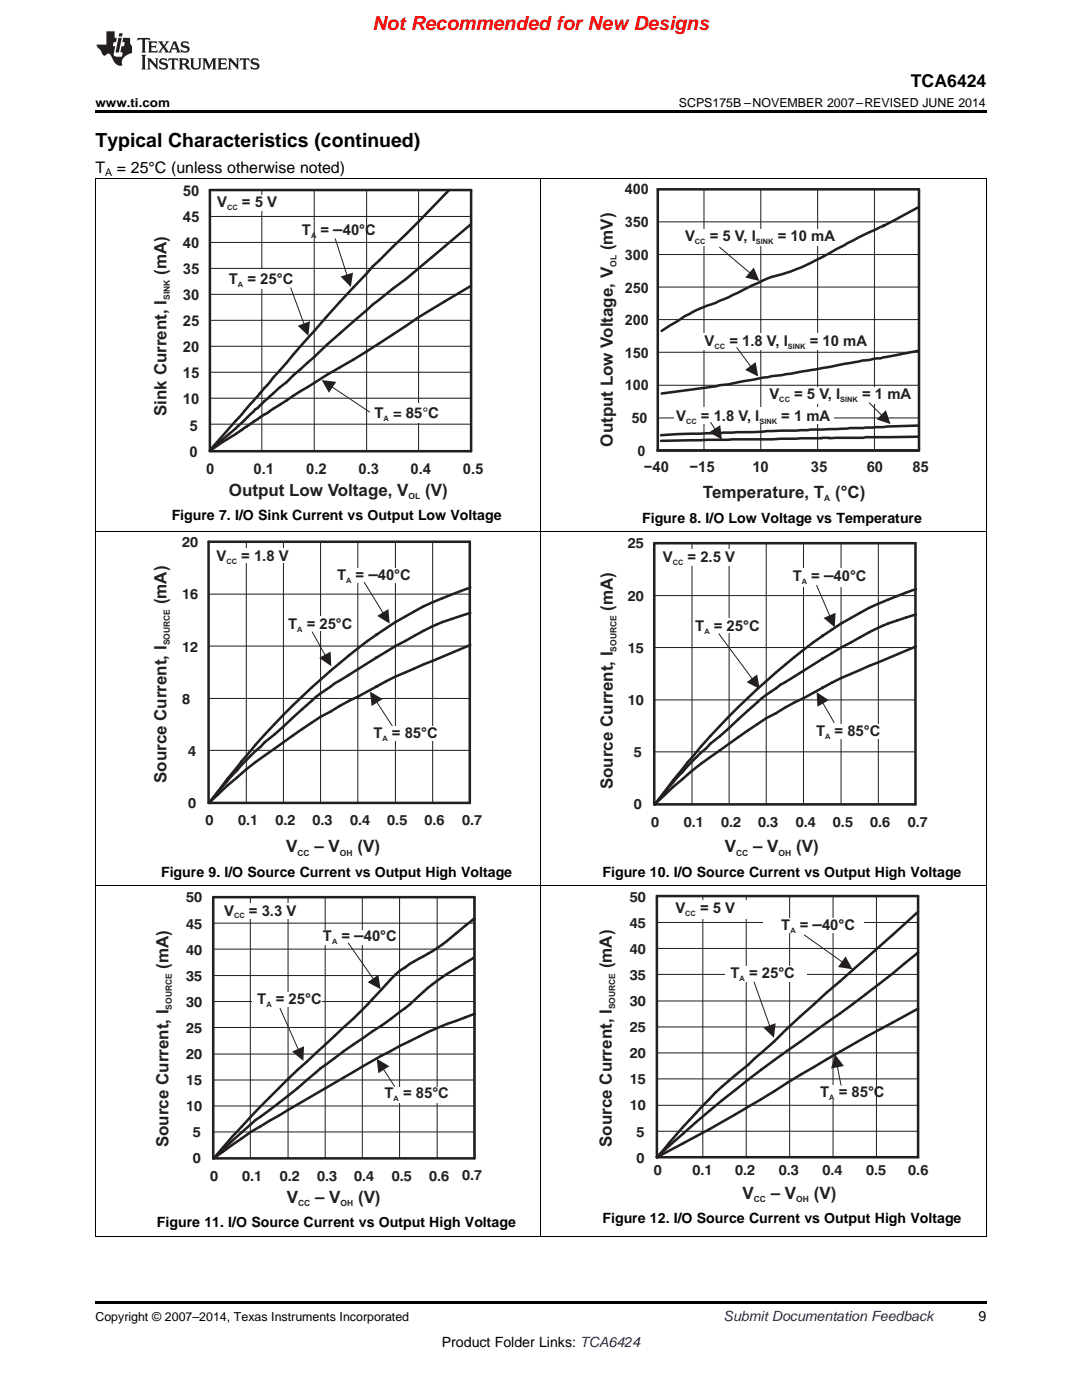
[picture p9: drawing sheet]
<svg xmlns="http://www.w3.org/2000/svg" width="216mm" height="279mm" viewBox="0 0 216 279" stroke-linecap="round" stroke-linejoin="round" font-family="sans-serif">
<path d="M19 259.7h177.8v.5h-177.8z" fill="#000"/>
<path d="M19.1 176.8v69.9M107.9 176.8v69.9M196.8 176.8v69.9M19 246.7h177.8" fill="none" stroke="#000" stroke-width=".2"/>
<path d="M42.5 179.1h52.2v52.1h-52.2zM94.1 183.7l.6-.4-1.9 1.5a39.5 39.5 0 0 1-8.3 6.1l-2.8 1.5-.9 .7a18.2 18.2 0 0 0-4.6 4.3 134.5 134.5 0 0 1-11.2 11 219 219 0 0 0-22.4 22.8M94.5 191.2l-5.3 3.2a43.1 43.1 0 0 0-7.5 6.1l-5.5 4.2a133.8 133.8 0 0 0-15 10.8l-5.5 4.6a92.9 92.9 0 0 0-13.1 11.1M94.8 202.3a104.6 104.6 0 0 0-18.6 8.4l-22.4 12.9a131.6 131.6 0 0 0-11.2 7.6" fill="none" stroke="#231f20" stroke-width=".51"/>
<g fill="none" stroke="#231f20" stroke-width=".2">
<path d="M50 179.1v52.1M57.5 179.1v52.1M64.9 179.1v52.1M72.3 179.1v52.1M79.7 179.1v52.1M87.2 179.1v52.1M94.8 179.1v52.1M42.5 199.9h52.2M42.5 194.7h52.2M42.5 189.4h52.2M42.5 184.2h52.2M42.5 210.4h52.2"/>
<path d="M42.5 215.5h52.2M42.5 205.1h52.2M42.5 225.9h52.2M42.5 220.7h52.2"/>
</g>
<g fill="#fff">
<path d="M44.2 180.3h17.3v3h-17.3z" fill-rule="evenodd"/>
<path d="M61.8 185.5h17v3h-17z" fill-rule="evenodd"/>
<path d="M50.3 198h13.9v2.9h-13.9z" fill-rule="evenodd"/>
<path d="M76.2 216.8h15.1v3.2h-15.1z" fill-rule="evenodd"/>
</g>
<path d="M69.5 188.2l5 7.2" fill="none" stroke="#231f20" stroke-width=".2"/>
<path d="M73.4 196l2.1-1.5 .4 2.9z" fill="#231f20"/>
<path d="M55.9 201.2l3.6 8.3" fill="none" stroke="#231f20" stroke-width=".2"/>
<path d="M58.3 209.9l2.4-1.1-.2 2.9z" fill="#231f20"/>
<path d="M76.5 213.4l2.2 3.4" fill="none" stroke="#231f20" stroke-width=".2"/>
<path d="M75.2 211.3l2.5 1.5-2.2 1.4z" fill="#231f20"/>
<g fill="none" stroke="#231f20" stroke-width=".2">
<path d="M140.2 178.8v52.2M148.9 178.9v52.2M157.6 178.7v52.1M166.2 178.9v52.2M131.1 199.8h52.1M131.1 194.5h52.1M131.1 189.3h52.1M131.1 184.1h52.1M131.1 215.3h52.1M131.1 210.1h52.1M131.1 205h52.1M131.1 225.8h52.1"/>
<path d="M131.1 220.6h52.1M131.1 231v-52.2h52.1v52.2"/>
</g>
<path d="M131.1 178.8h52.1v52.2h-52.1zM182.9 190.4l.3-.3a337.9 337.9 0 0 1-26.1 19.6 247.9 247.9 0 0 0-26 21.3M183.2 182l-18.3 16.1-15.5 14.3a65.4 65.4 0 0 0-10.5 9.7l-2.6 2.8-5.2 6.1M183.2 201.3a448.9 448.9 0 0 0-31.3 18.1l-10.4 6-10.4 5.6" fill="none" stroke="#231f20" stroke-width=".51"/>
<g fill="#fff">
<path d="M132.9 179.7h17.8v3.6h-17.8z" fill-rule="evenodd"/>
<path d="M152.3 183.3h20v2.9h-20z" fill-rule="evenodd"/>
<path d="M163.1 216.5h16.7v3h-16.7z" fill-rule="evenodd"/>
<path d="M144.7 192.9h16.2v3.1h-16.2z" fill-rule="evenodd"/>
</g>
<path d="M160.5 186.6l7.6 5.4" fill="none" stroke="#231f20" stroke-width=".2"/>
<path d="M168.7 190.9l1.4 2.5-2.9-.4z" fill="#231f20"/>
<path d="M150.5 196l3.1 8.8" fill="none" stroke="#231f20" stroke-width=".2"/>
<path d="M152.3 205.1l2.5-.9-.4 2.9z" fill="#231f20"/>
<path d="M167.1 212.9l.7 3.7" fill="none" stroke="#231f20" stroke-width=".2"/>
<path d="M166.6 210.4l1.8 2.3-2.6 .5z" fill="#231f20"/>
<path d="M41.6 118.6h52.1M49.1 108.1v52.1M56.6 108.1v52.1M64 108.1v52.1M71.4 108.1v52.1M78.9 108.1v52.1M86.3 108.1v52.1M41.6 139.4h52.1M41.6 128.9h52.1M41.6 149.8h52.1M174.9 178.8v52.2" fill="none" stroke="#231f20" stroke-width=".2"/>
<path d="M19.1 106v70.8M107.9 106v70.8M196.8 106v70.8M19 176.8h177.8" fill="none" stroke="#000" stroke-width=".2"/>
<path d="M41.6 108.1h52.1v52.1h-52.1zM93.8 117.3a69 69 0 0 0-18.6 9.3M75.1 126.6h.1M75.1 137h.1M75.1 131.2h.1M75.2 137l-11.2 6a165 165 0 0 0-18.6 13.8l-3.7 3.4M75.2 131.2l-5.6 3.5a55.7 55.7 0 0 0-11.2 8.6l-1.8 1.7a87.9 87.9 0 0 0-14.9 15.2M75.2 126.6a145.3 145.3 0 0 0-31.7 31.3l-1.8 2.3M93.8 128.7l-11.1 4.7a51.7 51.7 0 0 0-7.5 3.6M93.8 122.3a46.6 46.6 0 0 0-13 5.6l-1.9 1-3.7 2.3" fill="none" stroke="#231f20" stroke-width=".51"/>
<g fill="#fff">
<path d="M43.4 109.4h19.2v3h-19.2z" fill-rule="evenodd"/>
<path d="M65.9 113.4h16v2.9h-16z" fill-rule="evenodd"/>
<path d="M57.2 123.1h13.2v2.9h-13.2z" fill-rule="evenodd"/>
<path d="M74.1 145h15.1v2.9h-15.1z" fill-rule="evenodd"/>
</g>
<path d="M72.7 116.2l3.8 6.2" fill="none" stroke="#231f20" stroke-width=".2"/>
<path d="M75.3 122.9l2.2-1.3 .3 2.9z" fill="#231f20"/>
<path d="M62.3 126.1l2.6 4.7" fill="none" stroke="#231f20" stroke-width=".2"/>
<path d="M63.7 131.3l2.3-1.3 .1 3z" fill="#231f20"/>
<path d="M75.2 140.1l3.1 4.8" fill="none" stroke="#231f20" stroke-width=".2"/>
<path d="M73.8 138l2.5 1.5-2.1 1.4z" fill="#231f20"/>
<path d="M130.5 108.4h52.2v52.1h-52.2zM182.8 117.6a69 69 0 0 0-18.6 9.3M164.1 126.9h.1M164.1 137.2h.1M164.1 131.5h.1M164.2 137.2l-11.3 6.1a165 165 0 0 0-18.6 13.8l-3.7 3.4M164.2 131.5l-5.7 3.5a55.7 55.7 0 0 0-11.2 8.6l-1.8 1.7a87.9 87.9 0 0 0-14.9 15.2M164.2 126.9a145.3 145.3 0 0 0-31.7 31.3l-1.9 2.3M182.8 129l-11.2 4.7a51.8 51.8 0 0 0-7.4 3.5M182.8 122.6a46.6 46.6 0 0 0-13 5.6l-2 1-3.6 2.3" fill="none" stroke="#231f20" stroke-width=".51"/>
<path d="M130.5 118.9h52.2M138.1 108.4v52.1M145.5 108.4v52.1M152.9 108.4v52.1M160.3 108.4v52.1M167.8 108.4v52.1M175.3 108.4v52.1M130.5 139.7h52.2M130.5 129.2h52.2M130.5 150h52.2" fill="none" stroke="#231f20" stroke-width=".2"/>
<g fill="#fff">
<path d="M132.3 109.7h14.6v3.2h-14.6z" fill-rule="evenodd"/>
<path d="M158 113.3h14.5v3.8h-14.5z" fill-rule="evenodd"/>
<path d="M138.7 123.3h13v3h-13z" fill-rule="evenodd"/>
<path d="M162.4 144.5h17.2v3h-17.2z" fill-rule="evenodd"/>
</g>
<path d="M162.9 116.8l2.7 6.1" fill="none" stroke="#231f20" stroke-width=".2"/>
<path d="M164.3 123.3l2.4-1-.1 2.9z" fill="#231f20"/>
<path d="M143.4 126.5l6.7 9" fill="none" stroke="#231f20" stroke-width=".2"/>
<path d="M149 136.2l2.1-1.6 .5 2.9z" fill="#231f20"/>
<path d="M164.2 140.3l2.2 3.9" fill="none" stroke="#231f20" stroke-width=".2"/>
<path d="M162.9 138.1l2.5 1.6-2.3 1.3z" fill="#231f20"/>
<path d="M19.1 35.7v70.3M107.9 35.7v70.3M196.8 35.7v70.3M19 106h177.8" fill="none" stroke="#000" stroke-width=".2"/>
<path d="M140.5 37.7v52.1M151.8 37.7v52.1M163.1 37.7v52.1M174.5 37.7v52.1M131.3 57.3h52.1M131.3 50.8h52.1M131.3 44.3h52.1M131.3 70.3h52.1M131.3 76.9h52.1M131.3 63.8h52.1M131.3 83.4h52.1" fill="none" stroke="#231f20" stroke-width=".2"/>
<path d="M183.3 41.3l-7 3.8-4.9 2.2-4.4 2.4a47.8 47.8 0 0 1-13.8 5.9l-3 1.3a79.3 79.3 0 0 1-11.2 5l-2.3 1.2-4.7 2.9M183.3 70l-7.6 1.5-3.4 .4-6.7 1.3-7.7 1.4-5.7 .8-6.8 1.3-13.4 1.8M131.2 89.9h52.2v-52.1h-52.1v52.1" fill="none" stroke="#231f20" stroke-width=".51"/>
<path d="M140.3 66.5h32.8v3.3h-32.8z" fill-rule="evenodd" fill="#fff"/>
<path d="M183.2 84.9l-51.3 2M183.2 87.2l-51.3 .8" fill="none" stroke="#231f20" stroke-width=".51"/>
<path d="M136.2 45.6h30.6v3.4h-30.6z" fill-rule="evenodd" fill="#fff"/>
<path d="M143.6 49.3l6.1 5.2" fill="none" stroke="#231f20" stroke-width=".2"/>
<path d="M150.4 53.4l1.1 2.7-2.8-.7z" fill="#231f20"/>
<path d="M147 69.4l2.8 3.7" fill="none" stroke="#231f20" stroke-width=".2"/>
<path d="M148.7 73.8l2.1-1.5 .5 2.8z" fill="#231f20"/>
<g fill="#fff">
<path d="M153.1 77.3h28.9v3.3h-28.9z" fill-rule="evenodd"/>
<path d="M134.6 81.3h31.7v3.4h-31.7z" fill-rule="evenodd"/>
</g>
<path d="M173.5 80.4l2.4 2.5" fill="none" stroke="#231f20" stroke-width=".2"/>
<path d="M174.9 83.7l1.9-1.8 .9 2.7z" fill="#231f20"/>
<path d="M141.8 84.3l.9 1.4" fill="none" stroke="#231f20" stroke-width=".2"/>
<path d="M141.5 86.3l2.2-1.5 .4 2.9z" fill="#231f20"/>
<path d="M41.9 37.9h52.1v52.1h-52.1z" fill="none" stroke="#231f20" stroke-width=".51"/>
<path d="M41.9 58.7h52.1M41.9 53.6h52.1M41.9 48.4h52.1M41.9 43.2h52.1M41.9 79.5h52.1M41.9 74.3h52.1M41.9 69.1h52.1M41.9 63.9h52.1M41.9 84.7h52.1" fill="none" stroke="#231f20" stroke-width=".2"/>
<path d="M59.6 43.8h17.3v3.8h-17.3z" fill-rule="evenodd" fill="#fff"/>
<path d="M52.2 38v52M62.7 38v52M73.2 38v52M83.5 38v52M94 38h-52.1v52" fill="none" stroke="#231f20" stroke-width=".2"/>
<path d="M89.6 37.9l-6.1 6.3-9.1 9a915 915 0 0 0-26.1 29.4l-6.3 7.2M94 57l-10.5 6.3-5.2 3.5a181.1 181.1 0 0 1-13.1 8l-13 8.2-10.3 7 .1-.2M94 44.7a429.9 429.9 0 0 1-18.3 15.1 361.4 361.4 0 0 0-15.7 13.9l-7.3 6.4-1.3 1.3-.5 .3-3.8 3.8-5.1 4.3" fill="none" stroke="#231f20" stroke-width=".51"/>
<g fill="#fff">
<path d="M43.5 38.9h12v3.1h-12z" fill-rule="evenodd"/>
<path d="M32.3 48.4h3v21.3h-3z" fill-rule="evenodd"/>
<path d="M43.8 53.7h17.2v3.8h-17.2z" fill-rule="evenodd"/>
<path d="M74.5 80.4h17.3v3.9h-17.3z" fill-rule="evenodd"/>
</g>
<path d="M58 57.4l2.7 7.3" fill="none" stroke="#231f20" stroke-width=".2"/>
<path d="M59.4 65l2.5-.9-.4 2.9z" fill="#231f20"/>
<path d="M66.9 47.6l2.3 7.3" fill="none" stroke="#231f20" stroke-width=".2"/>
<path d="M68 55.2l2.4-.8-.4 2.9z" fill="#231f20"/>
<path d="M66.2 77.2l7.6 5" fill="none" stroke="#231f20" stroke-width=".2"/>
<path d="M64.2 75.9l2.9 .3-1.5 2.2z" fill="#231f20"/>
<path d="M19 35.6h177.8" fill="none" stroke="#000" stroke-width=".2"/>
<path d="M19 22h177.8v.5h-177.8z" fill="#000"/>
<g fill="#231f20">
<path d="M27.5 7.6l-.1 .5 .4-.2h.6v.1v2.1l-.2 .4h1l-.3-.4v-2.1l.1-.1h.5l.5 .2-.2-.5zM29.5 8.3l.2 .3v1.5l-.2 .4h1.8l.2-.6a1.04 1.04 0 0 1-1.3 .2v-.7h.6l.3 .2v-.6l-.3 .2h-.6v-.6l.8-.1 .4 .3-.2-.5zM31.5 8.3l.9 1.1-.9 1.1h.8l-.2-.2 .5-.7 .4 .7-.2 .2h1.5l-.1-.2 .1-.4h.9l.1 .4-.2 .2h1l-.3-.3-.7-1.9h-.5l-.9 2-.8-1 .9-1h-.8l.1 .3-.3 .5-.4-.6 .2-.2zM34.7 8.6l.4 1h-.7zM36.3 8.4a.63 .63 0 0 0-.2 .7 .63 .63 0 0 0 .6 .4l.6 .2 .1 .2a.75 .75 0 0 1-.7 .4 .75 .75 0 0 1-.6-.5l.1 .7 .1-.1a1.11 1.11 0 0 0 1.5-.6 1.13 1.13 0 0 0-1.2-.8l-.1-.4a1.04 1.04 0 0 1 1.2 .2l-.2-.5-.1 .1-.5-.2zM28.2 10.9l.2 .4v2.2l-.2 .4h1l-.3-.4v-2.2l.3-.4zM29.3 11.6l.3 .4v1.5l-.3 .4h.8l-.2-.4v-1.3l1.5 1.7v-1.9l.2-.4h-.7l.2 .4v.9l-1.1-1.3zM32 11.8a.62 .62 0 0 0-.2 .7 .62 .62 0 0 0 .6 .4l.6 .1 .1 .3a.76 .76 0 0 1-.7 .3 .76 .76 0 0 1-.6-.4l.1 .7 .1-.1a1.11 1.11 0 0 0 1.5-.6 1.13 1.13 0 0 0-1.2-.8l-.1-.4a1.04 1.04 0 0 1 1.2 .2l-.2-.6-.1 .1-.5-.1zM33.7 11.6l-.2 .6a.61 .61 0 0 1 .8-.3v1.6l-.2 .4h.9l-.2-.4v-1.6a.63 .63 0 0 1 .8 .3l-.2-.6zM35.6 11.6l.3 .4v1.5l-.3 .4h1l-.2-.2v-.8l.5 .2a.76 .76 0 0 0 1.2 .7l-1-1a.58 .58 0 0 0 .6-.5 .58 .58 0 0 0-.5-.6zM36.4 11.9h.1a.45 .45 0 0 1 .5 .1 .45 .45 0 0 1 .1 .5l-.7 .2zM37.9 11.6l.2 .2a2.17 2.17 0 0 0 .3 1.9 .99 .99 0 0 0 1.6-.6v-1.1l.2-.4h-.7l.2 .2a1.92 1.92 0 0 1-.2 1.8 .6 .6 0 0 1-.9-.5v-1.1l.2-.4zM40.4 11.6l.2 .4v1.5l-.2 .4h.7l-.2-.4v-1.4l.8 1.8 .8-1.8v1.4l-.2 .4h.9l-.2-.4v-1.5l.2-.4h-.8l-.6 1.5-.6-1.5zM43.4 11.6l.2 .4v1.5l-.2 .4h1.8l.2-.6a1.04 1.04 0 0 1-1.3 .1v-.6h.5l.4 .2v-.6l-.4 .2h-.5v-.7h.8l.3 .3-.1-.6zM45.5 11.6l.2 .4v1.5l-.2 .4h.7l-.2-.4v-1.3l1.5 1.7v-1.9l.2-.4h-.7l.2 .4v.9l-1.1-1.3zM47.9 11.6l-.1 .6a.61 .61 0 0 1 .8-.3v1.6l-.3 .4h1l-.3-.4 .1-1.6a.63 .63 0 0 1 .7 .3l-.1-.6zM50.2 11.8a.62 .62 0 0 0-.2 .7 .62 .62 0 0 0 .6 .4l.6 .1 .2 .3a.76 .76 0 0 1-.8 .3 .76 .76 0 0 1-.6-.4l.1 .7 .2-.1a1.11 1.11 0 0 0 1.5-.6 1.13 1.13 0 0 0-1.3-.8l-.1-.4a1.04 1.04 0 0 1 1.2 .2l-.1-.6-.2 .1-.5-.1z"/>
<path d="M21.2 6.3v2.6h-1.9l.1 .4 .7 .9a.91 .91 0 0 0 1 .8 .56 .56 0 0 1 .5-.3 .56 .56 0 0 1 .5 .3l.4 .8a1.53 1.53 0 0 0 1.9 1.2 1.54 1.54 0 0 1 1-2.1l.9-.3v-1.4a1.52 1.52 0 0 1-.3-1.6h-1.4l-.2 .8h.5l-.2 .8h-.4l-.2 1v.2l.4 .1-.2 .8a1.93 1.93 0 0 1-1.6-.3l.3-1.8h-.5l.2-.8h.4l.2-.8h-.4v-1.3zM23.6 7.6l-.6 2.9h.7l.6-2.9zM23.8 6.6l-.1 .7h.6l.2-.7z"/>
</g>
<text font-size="3.9" fill="#f00" x="74.3" y="6">Not Recommended for New Designs</text>
<text font-size="3.9" x="19" y="29.3">Typical Characteristics (continued)</text>
<text font-size="3.5" x="181.8" y="17.3">TCA6424</text>
<g font-size="3.4" fill="#231f20">
<text x="66.5" y="46.9">–</text>
<text x="122.3" y="50" transform="rotate(-90 122.3 50)">(mV)</text>
<text x="33.2" y="54.9" transform="rotate(-90 33.2 54.9)">(mA)</text>
<text x="33.2" y="83" transform="rotate(-90 33.2 83)">Sink Current, I</text>
<text x="122.3" y="89.1" transform="rotate(-90 122.3 89.1)">Output Low Voltage, V</text>
<text x="45.7" y="98.9">Output Low Voltage, V</text>
<text x="84.8" y="98.9">(V)</text>
<text x="140.3" y="99.4">Temperature, T (°C)</text>
<text x="73.5" y="115.8">–</text>
<text x="164.4" y="115.9">–</text>
<text x="33.2" y="120.6" transform="rotate(-90 33.2 120.6)">(mA)</text>
<text x="122.3" y="121.8" transform="rotate(-90 122.3 121.8)">(mA)</text>
<text x="33.2" y="156.3" transform="rotate(-90 33.2 156.3)">Source Current, I</text>
<text x="122.3" y="157.5" transform="rotate(-90 122.3 157.5)">Source Current, I</text>
<text x="57.1" y="170.1">V</text>
<text x="62.8" y="170.1">– V</text>
<text x="71.3" y="170.1">(V)</text>
<text x="144.6" y="170.1">V</text>
<text x="150.3" y="170.1">– V</text>
<text x="158.8" y="170.1">(V)</text>
<text x="162.2" y="185.7">–</text>
<text x="70.7" y="187.8">–</text>
<text x="33.6" y="193.3" transform="rotate(-90 33.6 193.3)">(mA)</text>
<text x="122.1" y="193.2" transform="rotate(-90 122.1 193.2)">(mA)</text>
<text x="33.6" y="229" transform="rotate(-90 33.6 229)">Source Current, I</text>
<text x="122.1" y="228.9" transform="rotate(-90 122.1 228.9)">Source Current, I</text>
<text x="148.2" y="239.2">V</text>
<text x="153.8" y="239.2">– V</text>
<text x="162.4" y="239.2">(V)</text>
<text x="57.2" y="240.1">V</text>
<text x="62.9" y="240.1">– V</text>
<text x="71.4" y="240.1">(V)</text>
</g>
<g font-size="3.2">
<text x="19" y="34.4">T</text>
<text x="23.3" y="34.4">= 25°C (unless otherwise noted)</text>
</g>
<g font-size="3" fill="#231f20">
<text x="36.5" y="39.1">50</text>
<text x="43.3" y="41.3">V</text>
<text x="48.3" y="41.3">= 5 V</text>
<text x="36.5" y="44.2">45</text>
<text x="60.3" y="46.9">T =</text>
<text x="68.4" y="46.9">40°C</text>
<text x="36.5" y="49.5">40</text>
<text x="136.7" y="48">V</text>
<text x="141.6" y="48">= 5 V, I</text>
<text x="155.2" y="48">= 10 mA</text>
<text x="36.5" y="59.9">30</text>
<text x="36.5" y="54.7">35</text>
<text x="45.7" y="56.7">T = 25°C</text>
<text x="36.5" y="65.1">25</text>
<text x="36.5" y="70.3">20</text>
<text x="140.6" y="69.1">V</text>
<text x="145.5" y="69.1">= 1.8 V, I</text>
<text x="161.6" y="69.1">= 10 mA</text>
<text x="36.5" y="75.5">15</text>
<text x="36.5" y="80.7">10</text>
<text x="74.7" y="83.4">T = 85°C</text>
<text x="134.9" y="84">V</text>
<text x="139.9" y="84">= 1.8 V, I</text>
<text x="153.5" y="79.7">V</text>
<text x="155.9" y="84">= 1 mA</text>
<text x="158.5" y="79.7">= 5 V, I</text>
<text x="172" y="79.7">= 1 mA</text>
<text x="37.8" y="86">5</text>
<text x="37.8" y="91.2">0</text>
<text x="41.2" y="94.5">0</text>
<text x="50.6" y="94.5">0.1</text>
<text x="61.1" y="94.5">0.2</text>
<text x="71.5" y="94.5">0.3</text>
<text x="81.9" y="94.5">0.4</text>
<text x="92.4" y="94.5">0.5</text>
<text x="128.5" y="94.3">−40</text>
<text x="137.6" y="94.3">−15</text>
<text x="150.1" y="94.3">10</text>
<text x="161.8" y="94.3">35</text>
<text x="172.9" y="94.3">60</text>
<text x="182" y="94.3">85</text>
<text x="43.2" y="111.9">V</text>
<text x="48.1" y="111.9">= 1.8 V</text>
<text x="132.3" y="112.1">V</text>
<text x="137.2" y="112.1">= 2.5 V</text>
<text x="67.2" y="115.8">T =</text>
<text x="75.4" y="115.8">40°C</text>
<text x="158.2" y="115.9">T =</text>
<text x="166.3" y="115.9">40°C</text>
<text x="57.5" y="125.5">T = 25°C</text>
<text x="138.7" y="125.8">T = 25°C</text>
<text x="74.5" y="147.4">T = 85°C</text>
<text x="162.8" y="146.8">T = 85°C</text>
<text x="44.7" y="182.7">V</text>
<text x="49.7" y="182.7">= 3.3 V</text>
<text x="134.8" y="182.3">V</text>
<text x="139.7" y="182.3">= 5 V</text>
<text x="155.9" y="185.7">T =</text>
<text x="164" y="185.7">40°C</text>
<text x="64.4" y="187.8">T =</text>
<text x="72.6" y="187.8">40°C</text>
<text x="145.8" y="195.2">T = 25°C</text>
<text x="51.3" y="200.3">T = 25°C</text>
<text x="76.7" y="219.2">T = 85°C</text>
<text x="163.6" y="219">T = 85°C</text>
</g>
<g font-size="2.9" fill="#231f20">
<text x="124.7" y="38.8">400</text>
<text x="124.7" y="45.3">350</text>
<text x="124.7" y="51.9">300</text>
<text x="124.7" y="58.4">250</text>
<text x="124.7" y="64.9">200</text>
<text x="124.7" y="71.4">150</text>
<text x="124.7" y="77.9">100</text>
<text x="126" y="84.4">50</text>
<text x="127.2" y="90.9">0</text>
<text x="36.3" y="109.1">20</text>
<text x="125.3" y="109.4">25</text>
<text x="36.3" y="119.6">16</text>
<text x="125.3" y="119.9">20</text>
<text x="36.3" y="130.1">12</text>
<text x="125.3" y="130.4">15</text>
<text x="36.3" y="140.4">8</text>
<text x="125.3" y="140.7">10</text>
<text x="37.6" y="150.9">4</text>
<text x="126.5" y="151.2">5</text>
<text x="37.6" y="161.2">0</text>
<text x="126.5" y="161.5">0</text>
<text x="41" y="164.7">0</text>
<text x="47.5" y="164.7">0.1</text>
<text x="54.9" y="164.7">0.2</text>
<text x="62.3" y="164.7">0.3</text>
<text x="69.9" y="164.7">0.4</text>
<text x="77.3" y="164.7">0.5</text>
<text x="84.7" y="164.7">0.6</text>
<text x="92.2" y="164.7">0.7</text>
<text x="129.9" y="165">0</text>
<text x="136.4" y="165">0.1</text>
<text x="143.9" y="165">0.2</text>
<text x="151.3" y="165">0.3</text>
<text x="158.8" y="165">0.4</text>
<text x="166.2" y="165">0.5</text>
<text x="173.6" y="165">0.6</text>
<text x="181.1" y="165">0.7</text>
<text x="125.7" y="180">50</text>
<text x="37.1" y="185.4">45</text>
<text x="37.1" y="180.1">50</text>
<text x="125.7" y="185.1">45</text>
<text x="37.1" y="190.5">40</text>
<text x="125.7" y="190.4">40</text>
<text x="37.1" y="195.7">35</text>
<text x="125.7" y="195.6">35</text>
<text x="37.1" y="200.9">30</text>
<text x="125.7" y="200.8">30</text>
<text x="37.1" y="206.2">25</text>
<text x="125.7" y="206">25</text>
<text x="37.1" y="211.4">20</text>
<text x="125.7" y="211.2">20</text>
<text x="37.1" y="221.8">10</text>
<text x="37.1" y="216.5">15</text>
<text x="125.7" y="221.6">10</text>
<text x="125.7" y="216.4">15</text>
<text x="38.5" y="227">5</text>
<text x="127" y="226.9">5</text>
<text x="38.5" y="232.2">0</text>
<text x="127" y="232.1">0</text>
<text x="41.9" y="235.7">0</text>
<text x="48.3" y="235.7">0.1</text>
<text x="55.8" y="235.7">0.2</text>
<text x="63.3" y="235.7">0.3</text>
<text x="70.7" y="235.7">0.4</text>
<text x="78.2" y="235.7">0.5</text>
<text x="85.6" y="235.7">0.6</text>
<text x="92.2" y="235.5">0.7</text>
<text x="130.5" y="234.6">0</text>
<text x="138.2" y="234.6">0.1</text>
<text x="146.7" y="234.6">0.2</text>
<text x="155.4" y="234.6">0.3</text>
<text x="164.1" y="234.6">0.4</text>
<text x="172.8" y="234.6">0.5</text>
<text x="181.2" y="234.6">0.6</text>
</g>
<g font-size="2.8">
<text x="34.3" y="103.9">Figure 7. I/O Sink Current vs Output Low Voltage</text>
<text x="128.1" y="104.3">Figure 8. I/O Low Voltage vs Temperature</text>
<text x="32.1" y="175">Figure 9. I/O Source Current vs Output High Voltage</text>
<text x="120.2" y="175">Figure 10. I/O Source Current vs Output High Voltage</text>
<text x="31.3" y="245">Figure 11. I/O Source Current vs Output High Voltage</text>
<text x="120.2" y="244.1">Figure 12. I/O Source Current vs Output High Voltage</text>
<text x="195.3" y="263.6">9</text>
<text x="88.2" y="268.9">Product Folder Links: TCA6424</text>
</g>
<text font-size="2.8" fill="#0000c8" x="144.4" y="263.6">Submit Documentation Feedback</text>
<g font-size="2.5">
<text x="19" y="21.4">www.ti.com</text>
<text x="135.5" y="21.4">SCPS175B –NOVEMBER 2007–REVISED JUNE 2014</text>
<text x="19" y="263.6">Copyright © 2007–2014, Texas Instruments Incorporated</text>
</g>
<text font-size="2.1" x="21" y="35.1">A</text>
<g font-size="1.7" fill="#231f20">
<text x="123" y="53.3" transform="rotate(-90 123 53.3)">OL</text>
<text x="33.9" y="59.9" transform="rotate(-90 33.9 59.9)">SINK</text>
<text x="81.5" y="99.6">OL</text>
<text x="164.5" y="100">A</text>
<text x="33.9" y="128.8" transform="rotate(-90 33.9 128.8)">SOURCE</text>
<text x="123" y="130" transform="rotate(-90 123 130)">SOURCE</text>
<text x="59.4" y="170.8">CC</text>
<text x="67.8" y="170.8">OH</text>
<text x="146.9" y="170.8">CC</text>
<text x="155.4" y="170.8">OH</text>
<text x="34.3" y="201.5" transform="rotate(-90 34.3 201.5)">SOURCE</text>
<text x="122.8" y="201.4" transform="rotate(-90 122.8 201.4)">SOURCE</text>
<text x="150.4" y="239.9">CC</text>
<text x="158.9" y="239.9">OH</text>
<text x="59.5" y="240.7">CC</text>
<text x="68" y="240.7">OH</text>
</g>
<g font-size="1.5" fill="#231f20">
<text x="45.3" y="41.9">CC</text>
<text x="62.1" y="47.5">A</text>
<text x="138.7" y="48.6">CC</text>
<text x="150.8" y="48.6">SINK</text>
<text x="47.5" y="57.3">A</text>
<text x="142.6" y="69.7">CC</text>
<text x="157.2" y="69.7">SINK</text>
<text x="155.5" y="80.3">CC</text>
<text x="167.7" y="80.3">SINK</text>
<text x="76.5" y="84">A</text>
<text x="136.9" y="84.6">CC</text>
<text x="151.5" y="84.6">SINK</text>
<text x="45.2" y="112.5">CC</text>
<text x="134.2" y="112.7">CC</text>
<text x="69.1" y="116.4">A</text>
<text x="160" y="116.5">A</text>
<text x="59.3" y="126.1">A</text>
<text x="140.5" y="126.4">A</text>
<text x="76.3" y="148">A</text>
<text x="164.6" y="147.4">A</text>
<text x="46.7" y="183.3">CC</text>
<text x="136.7" y="182.8">CC</text>
<text x="66.3" y="188.4">A</text>
<text x="157.7" y="186.2">A</text>
<text x="147.6" y="195.8">A</text>
<text x="53.1" y="200.9">A</text>
<text x="78.5" y="219.8">A</text>
<text x="165.5" y="219.6">A</text>
</g>
</svg>
